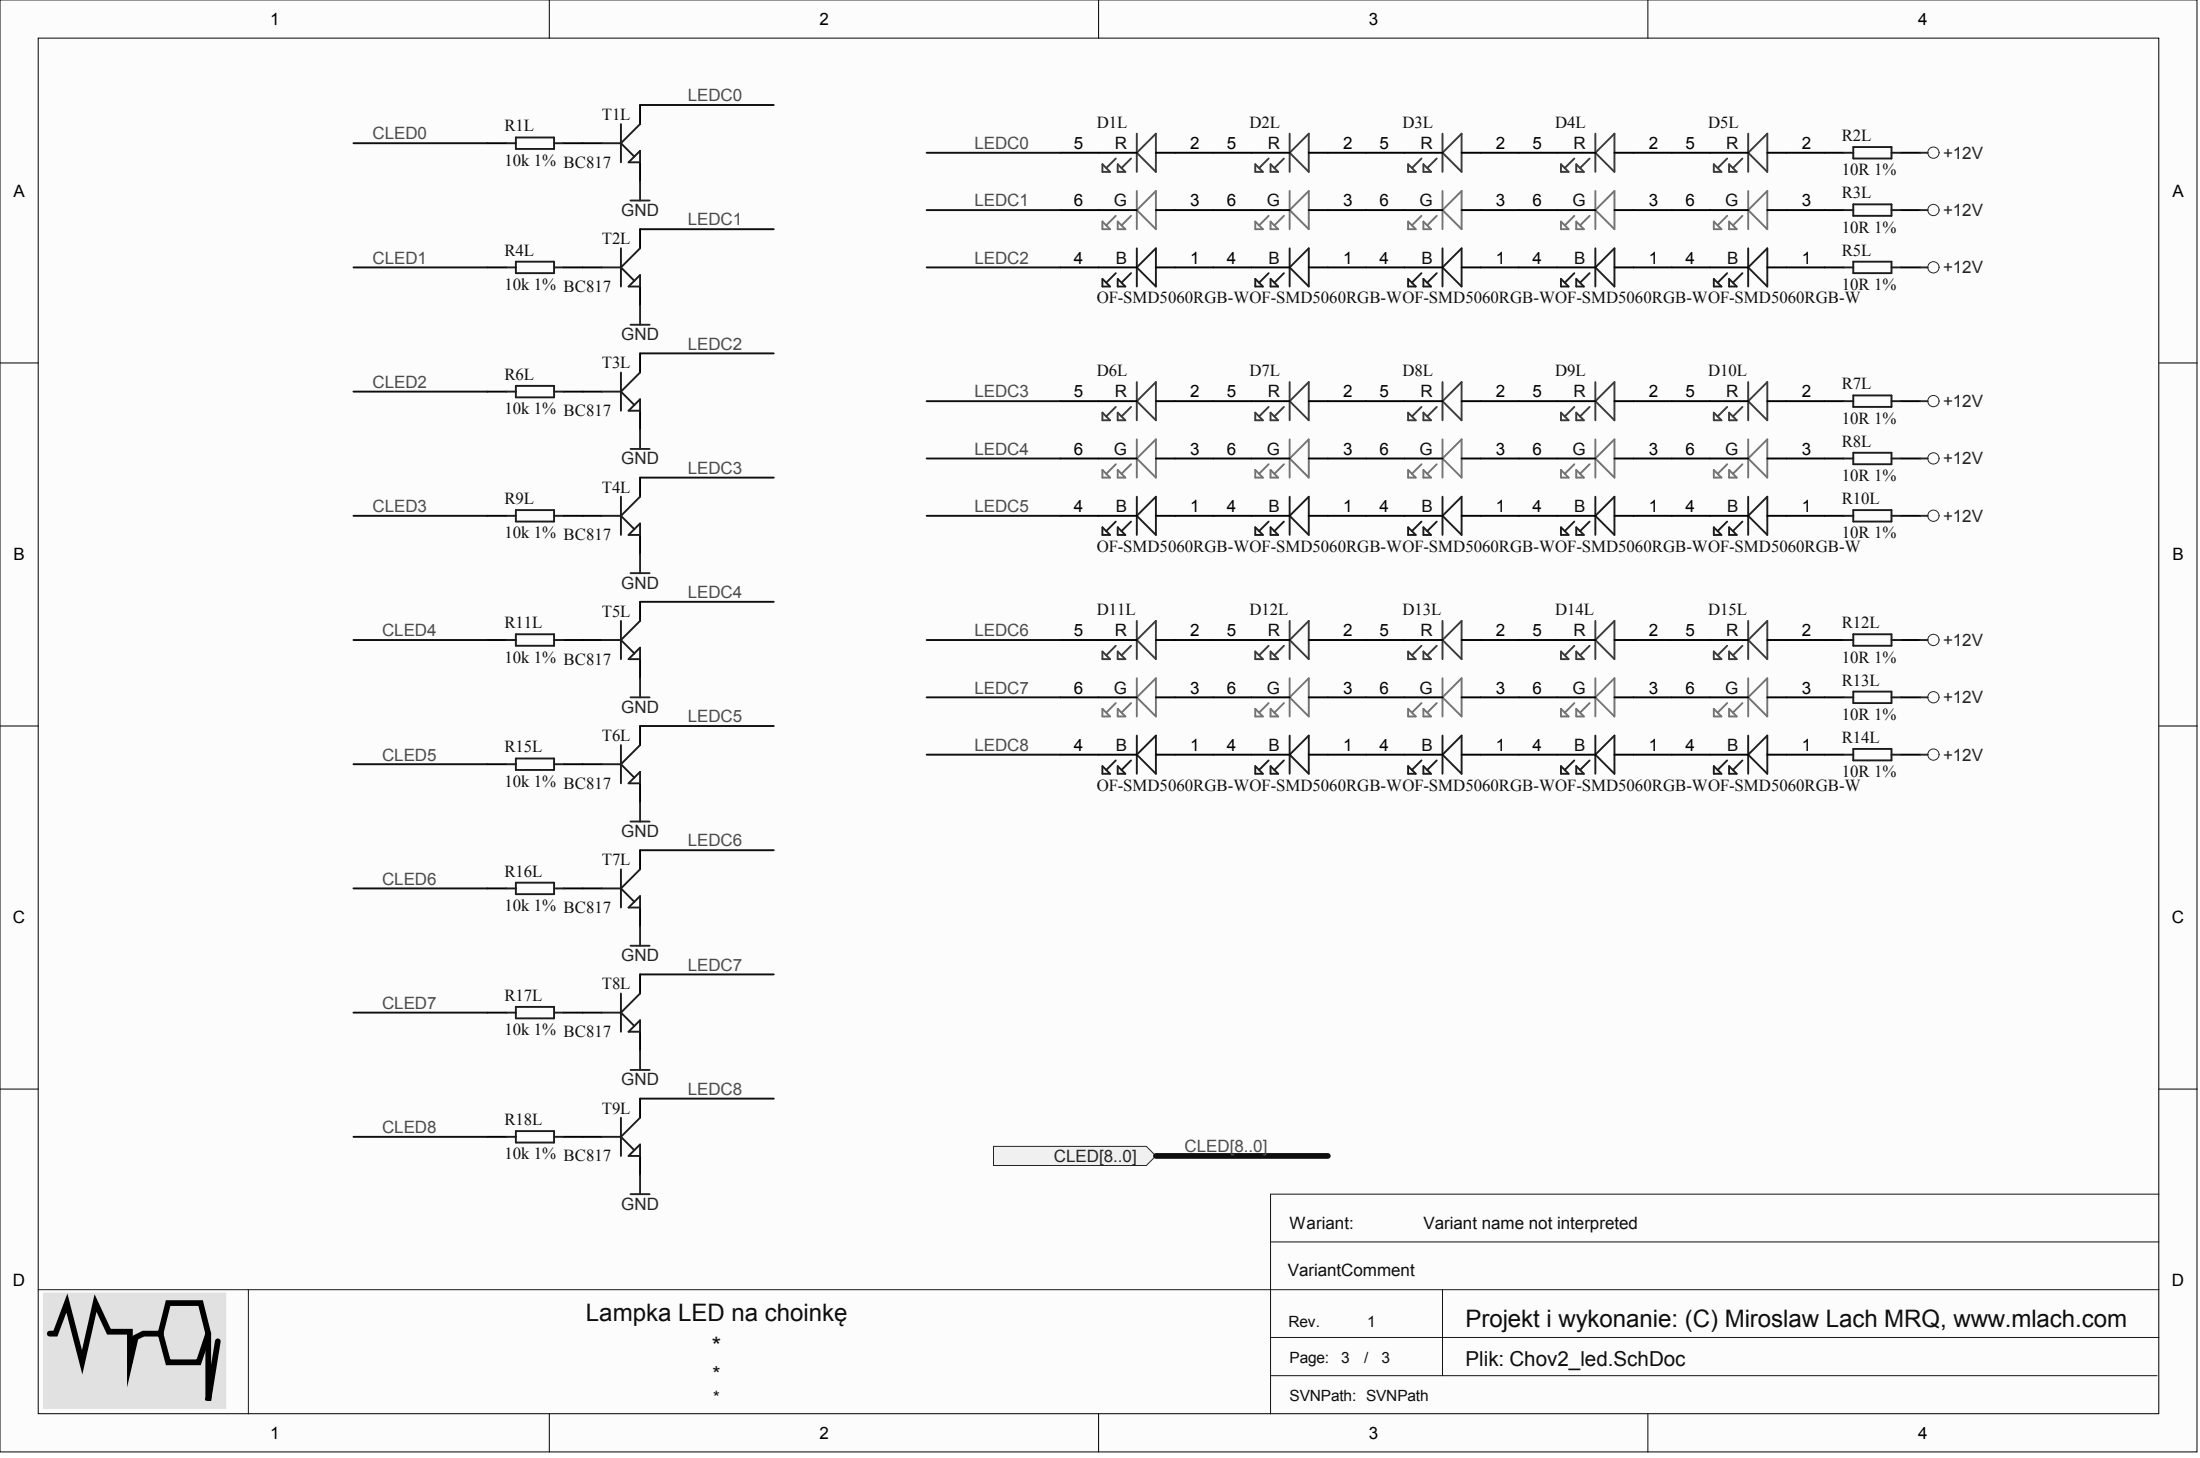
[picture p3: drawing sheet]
<svg xmlns="http://www.w3.org/2000/svg" width="243mm" height="161mm" viewBox="0 0 243 161" stroke-linecap="round" stroke-linejoin="round" font-family="sans-serif">
<g fill="#fcfcfc" stroke="#000" stroke-width=".11">
<path d="M0 0h243.1v160.5h-243.1z"/>
<path d="M4.2 4.2h234.7v152.1h-234.7z"/>
</g>
<path d="M60.8 0v4.2M121.6 0v4.2M182.3 0v4.2M0 40.1h4.2M238.9 40.1h4.2M0 80.3h4.2M238.9 80.3h4.2M0 120.4h4.2M238.9 120.4h4.2M60.8 156.3v4.3M121.6 156.3v4.3M182.3 156.3v4.3" fill="none" stroke="#000" stroke-width=".11"/>
<path d="M140.6 137.3h98.3M238.9 132h-98.3v24.3M4.2 142.6h234.7M27.5 142.6v13.7M140.6 152.1h98.1M140.6 147.9h98.3M159.6 142.6v9.5" fill="none" stroke="#151515" stroke-width=".11"/>
<path d="M4.9 143h20v12.7h-20z" fill="#e1e1e1" stroke="#e1e1e1" stroke-width=".21"/>
<path d="M5.5 147.5h.6l1.3-3.4 1.7 6.5 1.5-6.5 1.4 3.2h2.4v3.3l.6-2.7 .9-.4h1.9l.8 3.1h3.4l1-3.1-.8-3.4h-3.6l-.8 3.4M23 147.5v7.4l1.1-6.6" fill="none" stroke="#000" stroke-width=".63"/>
<g fill="none" stroke="#000" stroke-width=".21">
<path d="M53.9 15.8h2.1M62.4 15.8h4.2M70.8 11.6v2.1M117.3 16.9h8.5M127.9 16.9h14.8M144.8 16.9h14.8M161.7 16.9h14.8M178.6 16.9h14.8M195.5 16.9h8.5M210.3 16.9h2.2M53.9 29.6h2.1M62.4 29.6h4.2"/>
<path d="M70.8 25.3v2.2M70.8 39.1v2.1M117.3 29.6h8.5M117.3 23.2h8.5M127.9 29.6h14.8M127.9 23.2h14.8M144.8 29.6h14.8M144.8 23.2h14.8M161.7 29.6h14.8M161.7 23.2h14.8M178.6 29.6h14.8M178.6 23.2h14.8"/>
<path d="M195.5 29.6h8.5M195.5 23.2h8.5M210.3 29.6h2.2M210.3 23.2h2.2M53.9 57h2.1M53.9 43.3h2.1M62.4 57h4.2M62.4 43.3h4.2M70.8 52.8v2.1M117.3 57h8.5M117.3 50.7h8.5M117.3 44.4h8.5"/>
<path d="M127.9 57h14.8M127.9 50.7h14.8M127.9 44.4h14.8M144.8 57h14.8M144.8 50.7h14.8M144.8 44.4h14.8M161.7 57h14.8M161.7 50.7h14.8M161.7 44.4h14.8M178.6 57h14.8M178.6 50.7h14.8M178.6 44.4h14.8"/>
<path d="M195.5 57h8.5M195.5 50.7h8.5M195.5 44.4h8.5M210.3 57h2.2M210.3 50.7h2.2M210.3 44.4h2.2M53.9 70.8h2.1M62.4 70.8h4.2M70.8 66.5v2.2M117.3 77.1h8.5M117.3 70.8h8.5M127.9 77.1h14.8"/>
<path d="M127.9 70.8h14.8M144.8 77.1h14.8M144.8 70.8h14.8M161.7 77.1h14.8M161.7 70.8h14.8M178.6 77.1h14.8M178.6 70.8h14.8M195.5 77.1h8.5M195.5 70.8h8.5M210.3 77.1h2.2M210.3 70.8h2.2M53.9 84.5h2.1"/>
<path d="M53.9 98.2h2.1M62.4 84.5h4.2M62.4 98.2h4.2M70.8 80.3v2.1M70.8 94v2.1M117.3 83.4h8.5M127.9 83.4h14.8M144.8 83.4h14.8M161.7 83.4h14.8M178.6 83.4h14.8M195.5 83.4h6.4M53.9 112h2.1"/>
<path d="M62.4 112h4.2M70.8 107.7v2.2"/>
</g>
<g fill="none" stroke="#1c1c1c" stroke-width=".21">
<path d="M56 15.8h1.1M57.1 15.2h4.2v1.3h-4.2zM61.3 15.8h1.1M66.6 15.8h2.1M68.7 15.8l1.5 1.5M68.7 13.7v4.2M70.8 13.7l-2.1 2.1M204 16.9h1.1M205.1 16.3h4.2v1.2h-4.2zM209.3 16.9h1M56 29.6h1.1M57.1 28.9h4.2v1.3h-4.2z"/>
<path d="M61.3 29.6h1.1M66.6 29.6h2.1M68.7 27.5v4.2M68.7 29.6l1.5 1.4M70.8 27.5l-2.1 2.1M122 30.8l.8 .9h-.8zM123.5 30.2l-1.1 1.1M123.7 30.8l.8 .9h-.8zM125.1 30.2l-1 1.1M125.8 29.6l2.1-2.1v4.2zM125.8 27.5v4.2M138.9 30.8l.8 .9h-.8z"/>
<path d="M140.4 30.2l-1.1 1.1M140.6 30.8l.8 .9h-.8zM142.1 30.2l-1.1 1.1M142.7 29.6l2.1-2.1v4.2zM142.7 27.5v4.2M155.8 30.8l.8 .9h-.8zM157.3 30.2l-1.1 1.1M157.5 30.8l.8 .9h-.8zM159 30.2l-1.1 1.1M159.6 29.6l2.1-2.1v4.2zM159.6 27.5v4.2M172.7 30.8l.9 .9h-.9z"/>
<path d="M174.2 30.2l-1.1 1.1M174.4 30.8l.8 .9h-.8zM175.9 30.2l-1.1 1.1M176.5 29.6l2.1-2.1v4.2zM176.5 27.5v4.2M189.6 30.8l.9 .9h-.9zM191.1 30.2l-1.1 1.1M191.3 30.8l.9 .9h-.9zM192.8 30.2l-1.1 1.1M193.4 29.6l2.1-2.1v4.2zM193.4 27.5v4.2M204 29.6h1.1"/>
<path d="M204 23.2h1.1M205.1 22.6h4.2v1.3h-4.2zM205.1 28.9h4.2v1.3h-4.2zM209.3 29.6h1M209.3 23.2h1M56 57h1.1M56 43.3h1.1M57.1 42.7h4.2v1.2h-4.2zM57.1 56.4h4.2v1.3h-4.2zM61.3 57h1.1M61.3 43.3h1.1M66.6 57h2.1"/>
<path d="M66.6 43.3h2.1M68.7 41.2v4.2M68.7 54.9v4.3M68.7 43.3l1.5 1.5M68.7 57l1.5 1.5M70.8 41.2l-2.1 2.1M70.8 54.9l-2.1 2.1M122 58.3l.8 .9h-.8zM123.5 57.7l-1.1 1M123.7 58.3l.8 .9h-.8zM125.1 57.7l-1 1M125.8 57l2.1-2.1v4.3z"/>
<path d="M125.8 54.9v4.3M138.9 58.3l.8 .9h-.8zM140.4 57.7l-1.1 1M140.6 58.3l.8 .9h-.8zM142.1 57.7l-1.1 1M142.7 57l2.1-2.1v4.3zM142.7 54.9v4.3M155.8 58.3l.8 .9h-.8zM157.3 57.7l-1.1 1M157.5 58.3l.8 .9h-.8zM159 57.7l-1.1 1M159.6 57l2.1-2.1v4.3z"/>
<path d="M159.6 54.9v4.3M172.7 58.3l.9 .9h-.9zM174.2 57.7l-1.1 1M174.4 58.3l.8 .9h-.8zM175.9 57.7l-1.1 1M176.5 57l2.1-2.1v4.3zM176.5 54.9v4.3M189.6 58.3l.9 .9h-.9zM191.1 57.7l-1.1 1M191.3 58.3l.9 .9h-.9zM192.8 57.7l-1.1 1M193.4 57l2.1-2.1v4.3z"/>
<path d="M193.4 54.9v4.3M204 57h1.1M204 44.4h1.1M204 50.7h1.1M205.1 43.7h4.2v1.3h-4.2zM205.1 50.1h4.2v1.2h-4.2zM205.1 56.4h4.2v1.3h-4.2zM209.3 57h1M209.3 44.4h1M209.3 50.7h1M56 70.8h1.1M57.1 70.1h4.2v1.3h-4.2z"/>
<path d="M61.3 70.8h1.1M66.6 70.8h2.1M68.7 68.7v4.2M68.7 70.8l1.5 1.5M70.8 68.7l-2.1 2.1M204 77.1h1.1M204 70.8h1.1M205.1 70.1h4.2v1.3h-4.2zM205.1 76.5h4.2v1.2h-4.2zM209.3 77.1h1M209.3 70.8h1M56 84.5h1.1"/>
<path d="M56 98.2h1.1M57.1 83.9h4.2v1.2h-4.2zM57.1 97.6h4.2v1.3h-4.2zM61.3 84.5h1.1M61.3 98.2h1.1M66.6 84.5h2.1M66.6 98.2h2.1M68.7 82.4v4.2M68.7 96.1v4.3M68.7 84.5l1.5 1.5M68.7 98.2l1.5 1.5M70.8 82.4l-2.1 2.1"/>
<path d="M70.8 96.1l-2.1 2.1M122 84.7l.8 .9h-.8zM123.5 84.1l-1.1 1M123.7 84.7l.8 .9h-.8zM125.1 84.1l-1 1M125.8 83.4l2.1-2.1v4.3zM125.8 81.3v4.3M138.9 84.7l.8 .9h-.8zM140.4 84.1l-1.1 1M140.6 84.7l.8 .9h-.8zM142.1 84.1l-1.1 1M142.7 83.4l2.1-2.1v4.3z"/>
<path d="M142.7 81.3v4.3M155.8 84.7l.8 .9h-.8zM157.3 84.1l-1.1 1M157.5 84.7l.8 .9h-.8zM159 84.1l-1.1 1M159.6 83.4l2.1-2.1v4.3zM159.6 81.3v4.3M172.7 84.7l.9 .9h-.9zM174.2 84.1l-1.1 1M174.4 84.7l.8 .9h-.8zM175.9 84.1l-1.1 1M176.5 83.4l2.1-2.1v4.3z"/>
<path d="M176.5 81.3v4.3M189.6 84.7l.9 .9h-.9zM191.1 84.1l-1.1 1M191.3 84.7l.9 .9h-.9zM192.8 84.1l-1.1 1M193.4 83.4l2.1-2.1v4.3zM193.4 81.3v4.3M56 112h1.1M57.1 111.3h4.2v1.3h-4.2zM61.3 112h1.1M66.6 112h2.1M68.7 109.9v4.2"/>
<path d="M68.7 112l1.5 1.5M70.8 109.9l-2.1 2.1"/>
</g>
<g fill="none" stroke="#717171" stroke-width=".21">
<path d="M122 24.5l.8 .8h-.8zM123.5 23.9l-1.1 1M123.7 24.5l.8 .8h-.8zM125.1 23.9l-1 1M125.8 23.2l2.1-2.1v4.2zM125.8 21.1v4.2M138.9 24.5l.8 .8h-.8zM140.4 23.9l-1.1 1M140.6 24.5l.8 .8h-.8zM142.1 23.9l-1.1 1M142.7 23.2l2.1-2.1v4.2zM142.7 21.1v4.2"/>
<path d="M155.8 24.5l.8 .8h-.8zM157.3 23.9l-1.1 1M157.5 24.5l.8 .8h-.8zM159 23.9l-1.1 1M159.6 23.2l2.1-2.1v4.2zM159.6 21.1v4.2M172.7 24.5l.9 .8h-.9zM174.2 23.9l-1.1 1M174.4 24.5l.8 .8h-.8zM175.9 23.9l-1.1 1M176.5 23.2l2.1-2.1v4.2zM176.5 21.1v4.2"/>
<path d="M189.6 24.5l.9 .8h-.9zM191.1 23.9l-1.1 1M191.3 24.5l.9 .8h-.9zM192.8 23.9l-1.1 1M193.4 23.2l2.1-2.1v4.2zM193.4 21.1v4.2M122 52l.8 .8h-.8zM123.5 51.3l-1.1 1.1M123.7 52l.8 .8h-.8zM125.1 51.3l-1 1.1M125.8 50.7l2.1-2.1v4.2zM125.8 48.6v4.2"/>
<path d="M138.9 52l.8 .8h-.8zM140.4 51.3l-1.1 1.1M140.6 52l.8 .8h-.8zM142.1 51.3l-1.1 1.1M142.7 50.7l2.1-2.1v4.2zM142.7 48.6v4.2M155.8 52l.8 .8h-.8zM157.3 51.3l-1.1 1.1M157.5 52l.8 .8h-.8zM159 51.3l-1.1 1.1M159.6 50.7l2.1-2.1v4.2zM159.6 48.6v4.2"/>
<path d="M172.7 52l.9 .8h-.9zM174.2 51.3l-1.1 1.1M174.4 52l.8 .8h-.8zM175.9 51.3l-1.1 1.1M176.5 50.7l2.1-2.1v4.2zM176.5 48.6v4.2M189.6 52l.9 .8h-.9zM191.1 51.3l-1.1 1.1M191.3 52l.9 .8h-.9zM192.8 51.3l-1.1 1.1M193.4 50.7l2.1-2.1v4.2zM193.4 48.6v4.2"/>
<path d="M122 78.4l.8 .8h-.8zM123.5 77.7l-1.1 1.1M123.7 78.4l.8 .8h-.8zM125.1 77.7l-1 1.1M125.8 77.1l2.1-2.1v4.2zM125.8 75v4.2M138.9 78.4l.8 .8h-.8zM140.4 77.7l-1.1 1.1M140.6 78.4l.8 .8h-.8zM142.1 77.7l-1.1 1.1M142.7 77.1l2.1-2.1v4.2zM142.7 75v4.2"/>
<path d="M155.8 78.4l.8 .8h-.8zM157.3 77.7l-1.1 1.1M157.5 78.4l.8 .8h-.8zM159 77.7l-1.1 1.1M159.6 77.1l2.1-2.1v4.2zM159.6 75v4.2M172.7 78.4l.9 .8h-.9zM174.2 77.7l-1.1 1.1M174.4 78.4l.8 .8h-.8zM175.9 77.7l-1.1 1.1M176.5 77.1l2.1-2.1v4.2zM176.5 75v4.2"/>
<path d="M189.6 78.4l.9 .8h-.9zM191.1 77.7l-1.1 1.1M191.3 78.4l.9 .8h-.9zM192.8 77.7l-1.1 1.1M193.4 77.1l2.1-2.1v4.2zM193.4 75v4.2"/>
</g>
<g fill="none" stroke="#393939" stroke-width=".21">
<path d="M122 18.2l.8 .8h-.8zM123.5 17.5l-1.1 1.1M123.7 18.2l.8 .8h-.8zM125.1 17.5l-1 1.1M125.8 16.9l2.1-2.1v4.2zM125.8 14.8v4.2M138.9 18.2l.8 .8h-.8zM140.4 17.5l-1.1 1.1M140.6 18.2l.8 .8h-.8zM142.1 17.5l-1.1 1.1M142.7 16.9l2.1-2.1v4.2zM142.7 14.8v4.2"/>
<path d="M155.8 18.2l.8 .8h-.8zM157.3 17.5l-1.1 1.1M157.5 18.2l.8 .8h-.8zM159 17.5l-1.1 1.1M159.6 16.9l2.1-2.1v4.2zM159.6 14.8v4.2M172.7 18.2l.9 .8h-.9zM174.2 17.5l-1.1 1.1M174.4 18.2l.8 .8h-.8zM175.9 17.5l-1.1 1.1M176.5 16.9l2.1-2.1v4.2zM176.5 14.8v4.2"/>
<path d="M189.6 18.2l.9 .8h-.9zM191.1 17.5l-1.1 1.1M191.3 18.2l.9 .8h-.9zM192.8 17.5l-1.1 1.1M193.4 16.9l2.1-2.1v4.2zM193.4 14.8v4.2M122 45.6l.8 .9h-.8zM123.5 45l-1.1 1.1M123.7 45.6l.8 .9h-.8zM125.1 45l-1 1.1M125.8 44.4l2.1-2.2v4.3zM125.8 42.2v4.3"/>
<path d="M138.9 45.6l.8 .9h-.8zM140.4 45l-1.1 1.1M140.6 45.6l.8 .9h-.8zM142.1 45l-1.1 1.1M142.7 44.4l2.1-2.2v4.3zM142.7 42.2v4.3M155.8 45.6l.8 .9h-.8zM157.3 45l-1.1 1.1M157.5 45.6l.8 .9h-.8zM159 45l-1.1 1.1M159.6 44.4l2.1-2.2v4.3zM159.6 42.2v4.3"/>
<path d="M172.7 45.6l.9 .9h-.9zM174.2 45l-1.1 1.1M174.4 45.6l.8 .9h-.8zM175.9 45l-1.1 1.1M176.5 44.4l2.1-2.2v4.3zM176.5 42.2v4.3M189.6 45.6l.9 .9h-.9zM191.1 45l-1.1 1.1M191.3 45.6l.9 .9h-.9zM192.8 45l-1.1 1.1M193.4 44.4l2.1-2.2v4.3zM193.4 42.2v4.3"/>
<path d="M122 72l.8 .9h-.8zM123.5 71.4l-1.1 1.1M123.7 72l.8 .9h-.8zM125.1 71.4l-1 1.1M125.8 70.8l2.1-2.1v4.2zM125.8 68.7v4.2M138.9 72l.8 .9h-.8zM140.4 71.4l-1.1 1.1M140.6 72l.8 .9h-.8zM142.1 71.4l-1.1 1.1M142.7 70.8l2.1-2.1v4.2zM142.7 68.7v4.2"/>
<path d="M155.8 72l.8 .9h-.8zM157.3 71.4l-1.1 1.1M157.5 72l.8 .9h-.8zM159 71.4l-1.1 1.1M159.6 70.8l2.1-2.1v4.2zM159.6 68.7v4.2M172.7 72l.9 .9h-.9zM174.2 71.4l-1.1 1.1M174.4 72l.8 .9h-.8zM175.9 71.4l-1.1 1.1M176.5 70.8l2.1-2.1v4.2zM176.5 68.7v4.2"/>
<path d="M189.6 72l.9 .9h-.9zM191.1 71.4l-1.1 1.1M191.3 72l.9 .9h-.9zM192.8 71.4l-1.1 1.1M193.4 70.8l2.1-2.1v4.2zM193.4 68.7v4.2"/>
</g>
<g fill="none" stroke="#262626" stroke-width=".21">
<path d="M212.5 16.9h.8M69.8 22.2h2.1M69.8 35.9h2.1M70.8 20.1v2.1M70.8 33.8v2.1M212.5 23.2h.8M212.5 29.6h.8M69.8 49.6h2.1M70.8 47.5v2.1M212.5 57h.8M212.5 44.4h.8M212.5 50.7h.8"/>
<path d="M69.8 77.1h2.1M69.8 63.4h2.1M70.8 61.3v2.1M70.8 75v2.1M212.5 77.1h.8M212.5 70.8h.8M69.8 90.8h2.1M70.8 88.7v2.1M69.8 104.6h2.1M69.8 118.3h2.1M70.8 102.5v2.1M70.8 116.2v2.1"/>
</g>
<g fill="none" stroke="#262626" stroke-width=".11">
<circle cx="213.9" cy="16.9" r=".62"/>
<circle cx="213.9" cy="29.6" r=".62"/>
<circle cx="213.9" cy="23.2" r=".62"/>
<circle cx="213.9" cy="44.3" r=".62"/>
<circle cx="213.9" cy="57" r=".62"/>
<circle cx="213.9" cy="50.7" r=".62"/>
<circle cx="213.9" cy="77.1" r=".62"/>
<circle cx="213.9" cy="70.8" r=".62"/>
</g>
<path d="M39.1 15.8h14.8M39.1 29.6h14.8M39.1 43.3h14.8M39.1 57h14.8M39.1 70.8h14.8M39.1 84.5h14.8M39.1 98.2h14.8M39.1 112h14.8" fill="none" stroke="#0e0e0e" stroke-width=".21"/>
<path d="M109.9 126.8h16.9l1.1 1-1.1 1.1h-16.9z" fill-rule="evenodd" fill="#f0f0f0" stroke="#262626" stroke-width=".11"/>
<path d="M127.9 127.8h19" fill="none" stroke="#0e0e0e" stroke-width=".63"/>
<path d="M201.9 83.4h2.1M210.3 83.4h2.2M53.9 125.7h2.1M62.4 125.7h4.2M70.8 121.5v2.1" fill="none" stroke="#000" stroke-width=".21"/>
<path d="M204 83.4h1.1M205.1 82.8h4.2v1.3h-4.2zM209.3 83.4h1M56 125.7h1.1M57.1 125.1h4.2v1.2h-4.2zM61.3 125.7h1.1M66.6 125.7h2.1M68.7 125.7l1.5 1.5M68.7 123.6v4.2M70.8 123.6l-2.1 2.1" fill="none" stroke="#1c1c1c" stroke-width=".21"/>
<path d="M212.5 83.4h.8M69.8 132h2.1M70.8 129.9v2.1" fill="none" stroke="#262626" stroke-width=".21"/>
<g fill="none" stroke="#0e0e0e" stroke-width=".21">
<path d="M70.8 11.6h14.8M102.5 16.9h14.8M70.8 25.3h14.8M70.8 39.1h14.8M102.5 23.2h14.8M102.5 29.6h14.8M70.8 52.8h14.8M102.5 44.4h14.8M102.5 50.7h14.8M102.5 57h14.8M70.8 66.5h14.8M102.5 70.8h14.8"/>
<path d="M102.5 77.1h14.8M70.8 80.3h14.8M70.8 94h14.8M102.5 83.4h14.8M70.8 107.7h14.8M39.1 125.7h14.8M70.8 121.5h14.8"/>
</g>
<circle cx="213.9" cy="83.4" r=".62" fill="none" stroke="#262626" stroke-width=".11"/>
<g font-size="3.2" fill="#1c1c1c">
<text x="70.2" y="19.5">PIT1L02</text>
<text x="70.2" y="33.2">PIT2L02</text>
<text x="70.2" y="47">PIT3L02</text>
<text x="70.2" y="60.8">PIT4L02</text>
<text x="70.2" y="74.5">PIT5L02</text>
<text x="70.2" y="88.3">PIT6L02</text>
<text x="70.2" y="102">PIT7L02</text>
<text x="70.2" y="115.8">PIT8L02</text>
<text x="70.2" y="129.6">PIT9L02</text>
</g>
<g font-size="2.7" fill="#0e0e0e">
<text x="64.8" y="146.1">Lampka LED na choinkę</text>
<text x="78.8" y="149.7">*</text>
<text x="162.1" y="146.7">Projekt i wykonanie: (C) Miroslaw Lach MRQ, www.mlach.com</text>
</g>
<g font-size="2.3" fill="#0e0e0e">
<text x="78.8" y="152.7">*</text>
<text x="162.1" y="151">Plik: Chov2_led.SchDoc</text>
</g>
<g font-size="1.9">
<text x="29.9" y="2.7">1</text>
<text x="90.7" y="2.7">2</text>
<text x="151.4" y="2.7">3</text>
<text x="212.2" y="2.7">4</text>
<text x="118.8" y="16.5">5</text>
<text x="131.7" y="16.5">2</text>
<text x="135.7" y="16.5">5</text>
<text x="148.6" y="16.5">2</text>
<text x="152.6" y="16.5">5</text>
<text x="165.5" y="16.5">2</text>
<text x="169.6" y="16.5">5</text>
<text x="182.4" y="16.5">2</text>
<text x="186.5" y="16.5">5</text>
<text x="199.3" y="16.5">2</text>
<text x="1.5" y="21.8">A</text>
<text x="118.8" y="22.8">6</text>
<text x="131.7" y="22.8">3</text>
<text x="135.7" y="22.8">6</text>
<text x="148.6" y="22.8">3</text>
<text x="152.6" y="22.8">6</text>
<text x="165.5" y="22.8">3</text>
<text x="169.6" y="22.8">6</text>
<text x="182.4" y="22.8">3</text>
<text x="186.5" y="22.8">6</text>
<text x="199.3" y="22.8">3</text>
<text x="240.4" y="21.8">A</text>
<text x="118.8" y="29.2">4</text>
<text x="131.7" y="29.2">1</text>
<text x="135.7" y="29.2">4</text>
<text x="148.6" y="29.2">1</text>
<text x="152.6" y="29.2">4</text>
<text x="165.5" y="29.2">1</text>
<text x="169.6" y="29.2">4</text>
<text x="182.4" y="29.2">1</text>
<text x="186.5" y="29.2">4</text>
<text x="199.3" y="29.2">1</text>
<text x="118.8" y="43.9">5</text>
<text x="131.7" y="43.9">2</text>
<text x="135.7" y="43.9">5</text>
<text x="148.6" y="43.9">2</text>
<text x="152.6" y="43.9">5</text>
<text x="165.5" y="43.9">2</text>
<text x="169.6" y="43.9">5</text>
<text x="182.4" y="43.9">2</text>
<text x="186.5" y="43.9">5</text>
<text x="199.3" y="43.9">2</text>
<text x="118.8" y="50.3">6</text>
<text x="131.7" y="50.3">3</text>
<text x="135.7" y="50.3">6</text>
<text x="148.6" y="50.3">3</text>
<text x="152.6" y="50.3">6</text>
<text x="165.5" y="50.3">3</text>
<text x="169.6" y="50.3">6</text>
<text x="182.4" y="50.3">3</text>
<text x="186.5" y="50.3">6</text>
<text x="199.3" y="50.3">3</text>
<text x="118.8" y="56.6">4</text>
<text x="131.7" y="56.6">1</text>
<text x="135.7" y="56.6">4</text>
<text x="148.6" y="56.6">1</text>
<text x="152.6" y="56.6">4</text>
<text x="165.5" y="56.6">1</text>
<text x="169.6" y="56.6">4</text>
<text x="182.4" y="56.6">1</text>
<text x="186.5" y="56.6">4</text>
<text x="199.3" y="56.6">1</text>
<text x="1.5" y="61.9">B</text>
<text x="240.4" y="61.9">B</text>
<text x="118.8" y="70.4">5</text>
<text x="131.7" y="70.4">2</text>
<text x="135.7" y="70.4">5</text>
<text x="148.6" y="70.4">2</text>
<text x="152.6" y="70.4">5</text>
<text x="165.5" y="70.4">2</text>
<text x="169.6" y="70.4">5</text>
<text x="182.4" y="70.4">2</text>
<text x="186.5" y="70.4">5</text>
<text x="199.3" y="70.4">2</text>
<text x="118.8" y="76.7">6</text>
<text x="131.7" y="76.7">3</text>
<text x="135.7" y="76.7">6</text>
<text x="148.6" y="76.7">3</text>
<text x="152.6" y="76.7">6</text>
<text x="165.5" y="76.7">3</text>
<text x="169.6" y="76.7">6</text>
<text x="182.4" y="76.7">3</text>
<text x="186.5" y="76.7">6</text>
<text x="199.3" y="76.7">3</text>
<text x="118.8" y="83">4</text>
<text x="131.7" y="83">1</text>
<text x="135.7" y="83">4</text>
<text x="148.6" y="83">1</text>
<text x="152.6" y="83">4</text>
<text x="165.5" y="83">1</text>
<text x="169.6" y="83">4</text>
<text x="182.4" y="83">1</text>
<text x="186.5" y="83">4</text>
<text x="199.3" y="83">1</text>
<text x="1.4" y="102.1">C</text>
<text x="240.3" y="102.1">C</text>
<text x="1.4" y="142.2">D</text>
<text x="240.3" y="142.2">D</text>
<text x="29.9" y="159.1">1</text>
<text x="90.7" y="159.1">2</text>
<text x="151.4" y="159.1">3</text>
<text x="212.2" y="159.1">4</text>
</g>
<g font-size="1.9" fill="#4c4c4c">
<text x="76.1" y="11.2">LEDC0</text>
<text x="41.2" y="15.4">CLED0</text>
<text x="107.8" y="16.5">LEDC0</text>
<text x="107.8" y="22.8">LEDC1</text>
<text x="41.2" y="29.2">CLED1</text>
<text x="76.1" y="24.9">LEDC1</text>
<text x="107.8" y="29.2">LEDC2</text>
<text x="76.1" y="38.7">LEDC2</text>
<text x="41.2" y="42.9">CLED2</text>
<text x="107.8" y="43.9">LEDC3</text>
<text x="76.1" y="52.4">LEDC3</text>
<text x="107.8" y="50.3">LEDC4</text>
<text x="41.2" y="56.6">CLED3</text>
<text x="107.8" y="56.6">LEDC5</text>
<text x="42.3" y="70.4">CLED4</text>
<text x="76.1" y="66.1">LEDC4</text>
<text x="107.8" y="70.4">LEDC6</text>
<text x="107.8" y="76.7">LEDC7</text>
<text x="76.1" y="79.9">LEDC5</text>
<text x="107.8" y="83">LEDC8</text>
<text x="42.3" y="84.1">CLED5</text>
<text x="76.1" y="93.6">LEDC6</text>
<text x="42.3" y="97.8">CLED6</text>
<text x="76.1" y="107.3">LEDC7</text>
<text x="42.3" y="111.6">CLED7</text>
<text x="42.3" y="125.3">CLED8</text>
<text x="76.1" y="121.1">LEDC8</text>
<text x="131.1" y="127.4">CLED[8..0]</text>
</g>
<g font-size="1.9" fill="#0e0e0e">
<text x="55.8" y="14.5">R1L</text>
<text x="66.6" y="13.3">T1L</text>
<text x="121.3" y="14.1">D1L</text>
<text x="123.3" y="16.5">R</text>
<text x="138.3" y="14.1">D2L</text>
<text x="140.3" y="16.5">R</text>
<text x="155.2" y="14.1">D3L</text>
<text x="157.2" y="16.5">R</text>
<text x="172.1" y="14.1">D4L</text>
<text x="174.1" y="16.5">R</text>
<text x="189" y="14.1">D5L</text>
<text x="191" y="16.5">R</text>
<text x="203.8" y="15.6">R2L</text>
<text x="55.8" y="18.3">10k 1% BC817</text>
<text x="123.2" y="22.8">G</text>
<text x="140.2" y="22.8">G</text>
<text x="157.1" y="22.8">G</text>
<text x="174" y="22.8">G</text>
<text x="190.9" y="22.8">G</text>
<text x="203.8" y="19.4">10R 1%</text>
<text x="203.8" y="21.9">R3L</text>
<text x="55.8" y="28.3">R4L</text>
<text x="66.6" y="27">T2L</text>
<text x="123.5" y="29.2">B</text>
<text x="140.4" y="29.2">B</text>
<text x="157.3" y="29.2">B</text>
<text x="174.2" y="29.2">B</text>
<text x="191.1" y="29.2">B</text>
<text x="203.8" y="25.7">10R 1%</text>
<text x="203.8" y="28.3">R5L</text>
<text x="55.8" y="32.1">10k 1% BC817</text>
<text x="121.3" y="33.6">OF-SMD5060RGB-WOF-SMD5060RGB-WOF-SMD5060RGB-WOF-SMD5060RGB-WOF-SMD5060RGB-W</text>
<text x="203.8" y="32.1">10R 1%</text>
<text x="66.6" y="40.7">T3L</text>
<text x="121.3" y="41.6">D6L</text>
<text x="138.3" y="41.6">D7L</text>
<text x="155.2" y="41.6">D8L</text>
<text x="172.1" y="41.6">D9L</text>
<text x="189" y="41.6">D10L</text>
<text x="55.8" y="45.8">10k 1% BC817</text>
<text x="55.8" y="42">R6L</text>
<text x="123.3" y="43.9">R</text>
<text x="140.3" y="43.9">R</text>
<text x="157.2" y="43.9">R</text>
<text x="174.1" y="43.9">R</text>
<text x="191" y="43.9">R</text>
<text x="203.8" y="46.9">10R 1%</text>
<text x="203.8" y="43.1">R7L</text>
<text x="123.2" y="50.3">G</text>
<text x="140.2" y="50.3">G</text>
<text x="157.1" y="50.3">G</text>
<text x="174" y="50.3">G</text>
<text x="190.9" y="50.3">G</text>
<text x="203.8" y="53.2">10R 1%</text>
<text x="203.8" y="49.4">R8L</text>
<text x="55.8" y="59.5">10k 1% BC817</text>
<text x="55.8" y="55.7">R9L</text>
<text x="66.6" y="54.5">T4L</text>
<text x="123.5" y="56.6">B</text>
<text x="140.4" y="56.6">B</text>
<text x="157.3" y="56.6">B</text>
<text x="174.2" y="56.6">B</text>
<text x="191.1" y="56.6">B</text>
<text x="203.8" y="59.5">10R 1%</text>
<text x="203.8" y="55.7">R10L</text>
<text x="121.3" y="61">OF-SMD5060RGB-WOF-SMD5060RGB-WOF-SMD5060RGB-WOF-SMD5060RGB-WOF-SMD5060RGB-W</text>
<text x="55.8" y="69.5">R11L</text>
<text x="66.6" y="68.2">T5L</text>
<text x="121.3" y="68">D11L</text>
<text x="123.3" y="70.4">R</text>
<text x="138.3" y="68">D12L</text>
<text x="140.3" y="70.4">R</text>
<text x="155.2" y="68">D13L</text>
<text x="157.2" y="70.4">R</text>
<text x="172.1" y="68">D14L</text>
<text x="174.1" y="70.4">R</text>
<text x="189" y="68">D15L</text>
<text x="191" y="70.4">R</text>
<text x="203.8" y="69.5">R12L</text>
<text x="55.8" y="73.3">10k 1% BC817</text>
<text x="123.2" y="76.7">G</text>
<text x="140.2" y="76.7">G</text>
<text x="157.1" y="76.7">G</text>
<text x="174" y="76.7">G</text>
<text x="190.9" y="76.7">G</text>
<text x="203.8" y="75.8">R13L</text>
<text x="203.8" y="73.3">10R 1%</text>
<text x="55.8" y="83.2">R15L</text>
<text x="66.6" y="81.9">T6L</text>
<text x="123.5" y="83">B</text>
<text x="140.4" y="83">B</text>
<text x="157.3" y="83">B</text>
<text x="174.2" y="83">B</text>
<text x="191.1" y="83">B</text>
<text x="203.8" y="79.6">10R 1%</text>
<text x="203.8" y="82.1">R14L</text>
<text x="55.8" y="87">10k 1% BC817</text>
<text x="121.3" y="87.4">OF-SMD5060RGB-WOF-SMD5060RGB-WOF-SMD5060RGB-WOF-SMD5060RGB-WOF-SMD5060RGB-W</text>
<text x="203.8" y="86">10R 1%</text>
<text x="66.6" y="95.7">T7L</text>
<text x="55.8" y="100.7">10k 1% BC817</text>
<text x="55.8" y="96.9">R16L</text>
<text x="55.8" y="110.7">R17L</text>
<text x="66.6" y="109.4">T8L</text>
<text x="55.8" y="114.5">10k 1% BC817</text>
<text x="55.8" y="124.4">R18L</text>
<text x="66.6" y="123.1">T9L</text>
<text x="55.8" y="128.2">10k 1% BC817</text>
<text x="142.7" y="135.9">Wariant:</text>
<text x="157.5" y="135.9">Variant name not interpreted</text>
<text x="142.5" y="141.1">VariantComment</text>
<text x="78.9" y="155.1">*</text>
</g>
<g font-size="1.9" fill="#262626">
<text x="215" y="17.5">+12V</text>
<text x="68.7" y="23.9">GND</text>
<text x="215" y="23.9">+12V</text>
<text x="215" y="30.2">+12V</text>
<text x="68.7" y="37.6">GND</text>
<text x="215" y="45">+12V</text>
<text x="68.7" y="51.3">GND</text>
<text x="215" y="51.3">+12V</text>
<text x="215" y="57.7">+12V</text>
<text x="68.7" y="65.1">GND</text>
<text x="215" y="71.4">+12V</text>
<text x="215" y="77.8">+12V</text>
<text x="68.7" y="78.8">GND</text>
<text x="215" y="84.1">+12V</text>
<text x="68.7" y="92.5">GND</text>
<text x="68.7" y="106.3">GND</text>
<text x="68.7" y="120">GND</text>
<text x="116.6" y="128.5">CLED[8..0]</text>
<text x="68.7" y="133.7">GND</text>
</g>
<g font-size="1.7" fill="#0e0e0e">
<text x="142.6" y="146.7">Rev.</text>
<text x="151.3" y="146.7">1</text>
<text x="142.7" y="155">SVNPath: SVNPath</text>
<text x="142.7" y="150.7">Page:</text>
<text x="148.4" y="150.7">3</text>
<text x="150.9" y="150.7">/</text>
<text x="152.8" y="150.7">3</text>
</g>
</svg>
